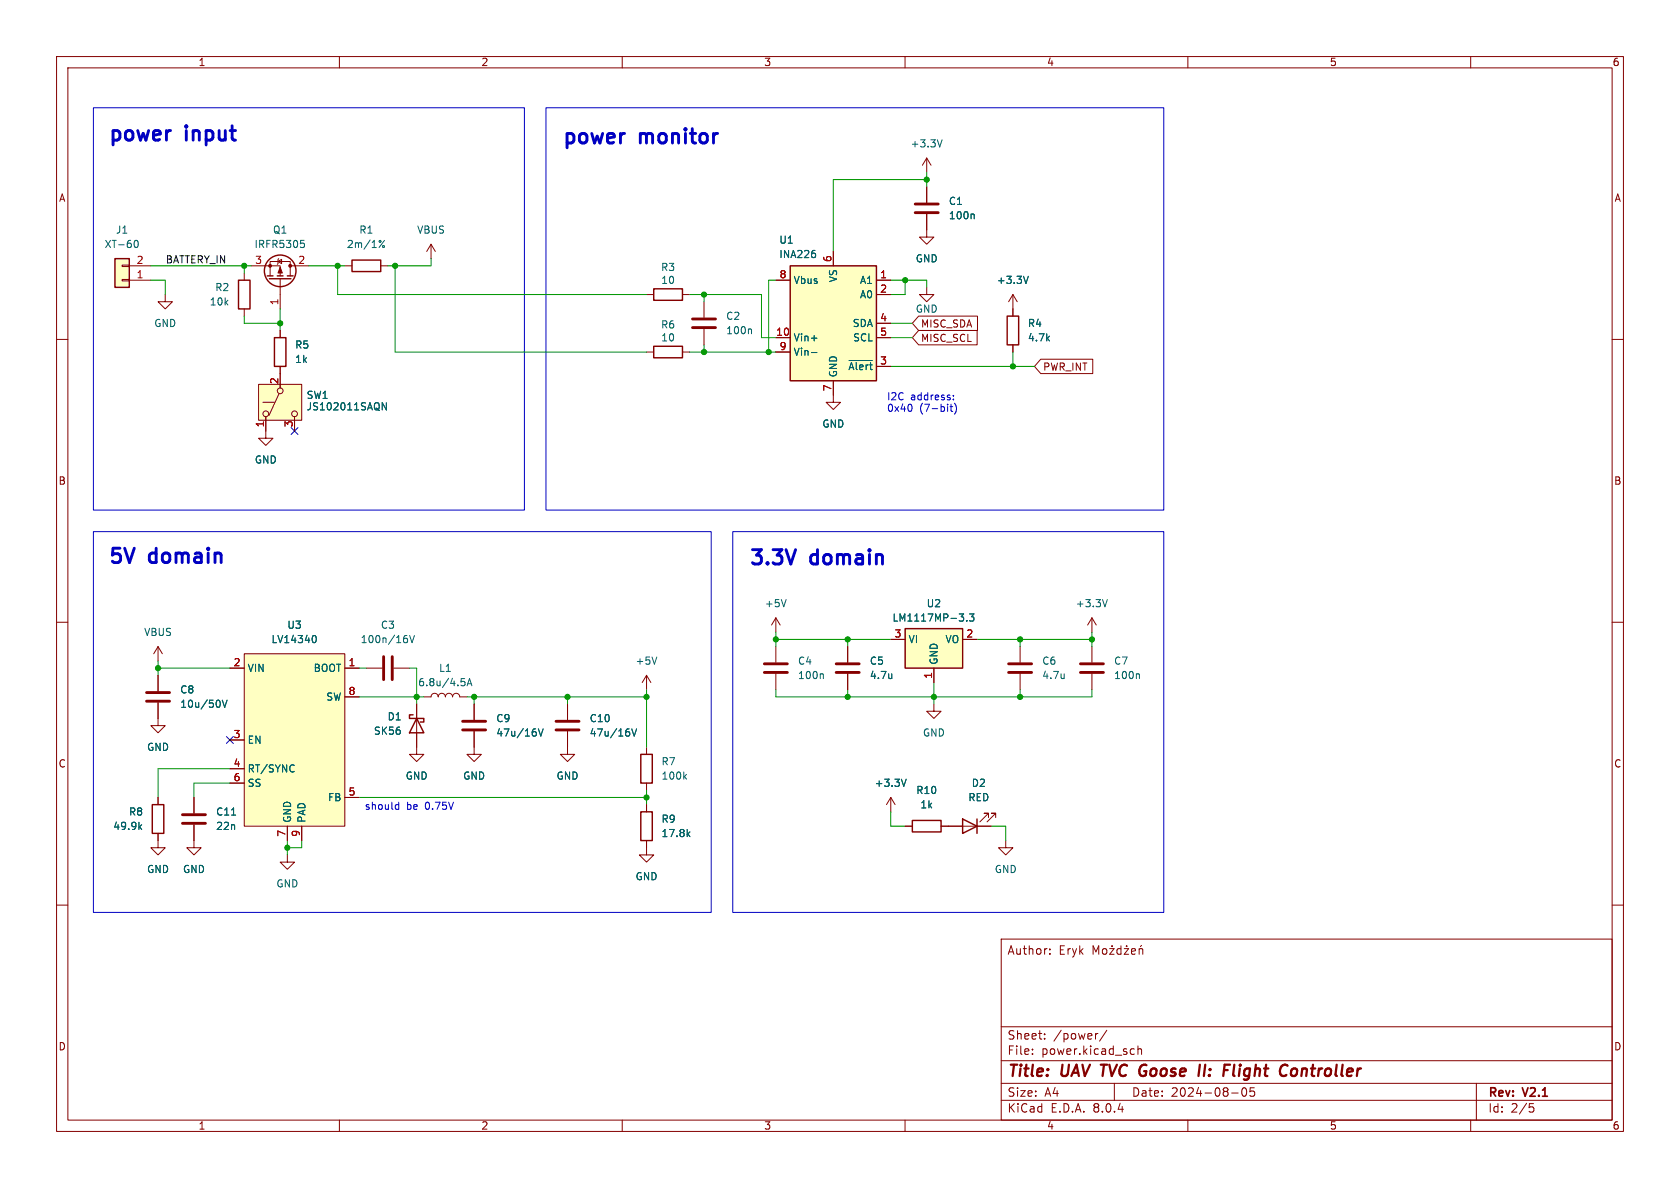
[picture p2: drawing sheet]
<svg xmlns="http://www.w3.org/2000/svg" width="297mm" height="210mm" viewBox="0 0 297 210" stroke-linecap="round" stroke-linejoin="round" font-family="sans-serif">
<g fill="none" stroke="#840000" stroke-width=".18">
<path d="M10 10h277v190h-277zM12 12h273v186h-273zM60 10v2M110 10v2M160 10v2M210 10v2M260 10v2M10 60h2M285 60h2M47 76.2v1.3h1.3l-1.3 1.2-1.3-1.2h1.3M10 110h2M285 110h2"/>
<path d="M10 160h2M160 146.1h1.3M166.4 146.1h1.2M285 160h2M177 166h108v32h-108zM185.6 168.6v.1M185.6 167.8v.1M193.2 168.7v-1.5l.5 1.1 .5-1.1v1.5M195 167.8l.4-.1 .3 .3v.4l-.3 .3-.4-.1-.1-.2v-.4zM196.2 167.7h.8l-.8 1h.8M196.6 167.2v.1M198.2 167.8l-.5-.1-.2 .3v.4l.1 .2h.6"/>
<path d="M198.2 167.2v1.5M198.7 167.7h.8l-.8 1h.8M199.2 167.2v.1M200 168.2l.7-.1v-.3l-.5-.1-.2 .2 .1 .7h.6M201.4 167.8l.2-.1 .4 .1v.9M201.4 167.7v1M201.8 167.1l-.2 .2M60 198v2M110 198v2M160 198v2M177 194.5h108M177 191.5h108"/>
<path d="M177 187.5h108M177 181.5h108M182.5 186.3v.1M182.5 185.5v.1M184.7 183.6v.1M184.7 182.8v.1M194.1 182.7l-.3 .1M195.7 182.1l-1.3 2M197 191.5v3M200.1 185.4l.4 .1M200.5 186.3l-.4 .1M201.2 185.5l.2-.1 .3 .1 .1 .9"/>
<path d="M201.2 184.9v1.5M210 198v2M217.7 193.2h1.2M219.7 192.4a.81 .81 0 0 0 .3 1.4l.2-.1 .2-.5-.2-.8M221 192.3v.7l.2-.1h.5l.1 .6-.3 .3-.5-.1M260 198v2M261 191.5v6.5M270.4 195.1h.7M270.5 195.7h.4l.3 .3-.2 .5-.5 .1"/>
</g>
<path d="M213.1 188.2l-.3 2M218.2 188.2l-.2 1.7 .3 .3M228.3 189.3a.55 .55 0 0 1 .5-.4 .55 .55 0 0 1 .5 .4v.5a.57 .57 0 0 1-1 .2" fill="none" stroke="#840000" stroke-width=".4"/>
<path d="M161.3 145h5.1v2.1h-5.1z" fill="none" stroke="#840000" stroke-width=".25"/>
<path d="M45.7 67.9h7.6v6.4h-7.6z" fill="#ffffc2"/>
<g fill="none" stroke="#840000" stroke-width=".18">
<path d="M44.4 47h5.1v1.8M47.8 48.8v-2.6h3.5v2.6M49.1 46.2l.7-.4v.8zM49.3 45.7l-.2 .1v.8l-.1 .1M49.5 49.3v5.3M49.5 58.4v1.3M51.3 47h3.3M76.2 43.2l-.8 1.3M76.2 43.2v2.5M76.2 43.2l.8 1.3M124.5 53.3v2.8M124.5 58.2v2.8"/>
<path d="M45.7 67.9h7.6v6.4h-7.6zM46.5 71.1h2M47 73.7v2.5M49.3 69.6l-1.8 3.9M49.5 64.8v3.8M52.1 73.7v2.5"/>
<circle cx="47" cy="73.2" r=".51"/>
<circle cx="49.5" cy="69.1" r=".51"/>
<circle cx="52.1" cy="73.2" r=".51"/>
</g>
<path d="M53.2 42.5h.6M53.3 43h.3l.2 .2v.4l-.5 .2M132.7 58.2l.2 .1v.7M68.3 71.2v1.3l-.7-1.3v1.3" fill="none" stroke="#006464" stroke-width=".18"/>
<g fill="none" stroke="#840000" stroke-width=".25">
<path d="M47.2 48.8h1.1M47.6 49.3h3.8M48.5 59.7h2v5.1h-2zM49 48.8h1M50.8 48.8h1"/>
<circle cx="49.5" cy="47.9" r="2.79"/>
</g>
<g fill="#840000" stroke="#840000" stroke-width=".18">
<path d="M49.5 47.2l.4 1.1h-.8z"/>
<circle cx="47.8" cy="47" r=".25"/>
<circle cx="51.3" cy="47" r=".25"/>
</g>
<path d="M122.4 57.9h4.1M122.4 56.4h4.1" fill="none" stroke="#840000" stroke-width=".51"/>
<path d="M139.7 47h15.2v20.3h-15.2z" fill="#ffffc2"/>
<path d="M115.6 51.1h5v2h-5zM139.7 47h15.2v20.3h-15.2zM115.6 61.2h5v2h-5z" fill="none" stroke="#840000" stroke-width=".25"/>
<g fill="none" stroke="#840000" stroke-width=".18">
<path d="M114.3 52.1h1.3M120.6 52.1h1.3M137.2 49.5h2.5M137.2 59.7h2.5M147.3 44.5v2.5M154.9 49.5h2.6M154.9 59.7h2.6M154.9 52.1h2.6M154.9 57.2h2.6M163.8 50.8v1.3h1.3l-1.3 1.2-1.2-1.2h1.2M114.3 62.2h1.3M120.6 62.2h1.3"/>
<path d="M137.2 62.2h2.5M147.3 67.3v3.8h1.3l-1.3 1.3-1.3-1.3h1.3M154.9 64.8h2.6"/>
</g>
<path d="M143.5 59.8h.9M144.1 44.8l.1 .2-.1 .5M143.5 62.3h.9M150.1 63.7h4.1" fill="none" stroke="#006464" stroke-width=".18"/>
<path d="M43.2 115.6h17.8v30.5h-17.8z" fill="#ffffc2"/>
<g fill="none" stroke="#840000" stroke-width=".18">
<path d="M61 47h1.2M67.3 47h1.3M27.9 114.3v2.5M27.9 119.4v2.8M27.9 114.3l-.7 1.3M27.9 114.3l.8 1.3M40.6 118.1h2.6M43.2 115.6h17.8v30.5h-17.8zM61 118.1h2.5M193 114.3v2.8M193 119.1v2.8M27.9 124.2v4.1h1.3l-1.3 1.2-1.2-1.2h1.2"/>
<path d="M40.6 130.8h2.6M40.6 135.9h2.6M40.6 138.4h2.6M61 123.2h2.5M73.7 124.5v8.9h1.2l-1.2 1.2-1.3-1.2h1.3M165.1 124.5v1.2h1.3l-1.3 1.3-1.3-1.3h1.3M50.8 146.1v2.5M53.3 146.1v2.5M61 141h2.5M157.5 141l-.8 1.2M157.5 141v2.5M157.5 141l.7 1.2"/>
<path d="M167.6 146.1h7.7M174.8 144.5v-.7h-.8h.8l-1.6 1.5M176 144.5v-.7h-.7h.7l-1.5 1.5M177.8 148.6v1.3h1.3l-1.3 1.2-1.3-1.2h1.3"/>
</g>
<g fill="none" stroke="#006464" stroke-width=".18">
<path d="M67.2 42.5l.2 .2-.2 .2M68 42.5l-1 1.3M55.5 112.3a.68 .68 0 0 1 .4 .7 .68 .68 0 0 1-.4 .6M201.3 119.1l.1 .2v.7M38.9 124v.8M39.3 123.8l.4 1.2 .4-1.2M52 135.3h.1M52 136.3v.1M160.2 137.7l-.4 1.3"/>
<circle cx="67.8" cy="43.6" r=".18"/>
</g>
<path d="M191 118.9h4.1M191 117.3h4.1M25.9 124h4.1M25.9 122.4h4.1" fill="none" stroke="#840000" stroke-width=".51"/>
<path d="M62.2 46h5.1v2h-5.1zM73 126.4h-.6v.6h2.5v.6h-.6M73.7 127l1.2 2.5h-2.5zM170.2 144.8l2.5 1.3-2.5 1.2zM172.7 144.8v2.5" fill="none" stroke="#840000" stroke-width=".25"/>
<path d="M160 111.1h10.2v7h-10.2z" fill="#ffffc2"/>
<path d="M42.2 49.5h2v5.1h-2zM178.1 55.9h2v5.1h-2zM160 111.1h10.2v7h-10.2zM113.3 133.4h2v5h-2zM26.9 142.2h2.1v5.1h-2.1zM113.3 143.5h2v5.1h-2z" fill="none" stroke="#840000" stroke-width=".25"/>
<g fill="none" stroke="#840000" stroke-width=".18">
<path d="M163.8 37.8v4.1h1.3l-1.3 1.3-1.2-1.3h1.2M163.8 27.9l-.7 1.3M163.8 27.9v2.6M163.8 33v2.8M163.8 27.9l.8 1.3M43.2 48.3v1.2M43.2 54.6v1.3M179.1 52.1v3.8M179.1 52.1l-.8 1.2M179.1 52.1l.7 1.2M179.1 61v1.2M64.8 118.1h2.8"/>
<path d="M69.6 118.1h2.8M114.3 119.4v2.5M114.3 119.4l-.8 1.3M114.3 119.4l.8 1.3M137.2 109.2v2.6M137.2 114.3v2.8M137.2 119.1v2.8M137.2 109.2l-.8 1.3M137.2 109.2l.7 1.3M149.9 114.3v2.8M149.9 119.1v2.8M157.5 113h2.5"/>
<path d="M165.1 118.1v2.6M170.2 113h2.5M180.3 114.3v2.8M180.3 119.1v2.8M193 109.2l-.7 1.3M193 109.2v2.6M193 109.2l.8 1.3M74.9 123.2h1.3a.64 .64 0 0 1 .6-.6 .64 .64 0 0 1 .7 .6 .64 .64 0 0 1 .6-.6 .64 .64 0 0 1 .6 .6 .64 .64 0 0 1 .7-.6 .64 .64 0 0 1 .6 .6 .64 .64 0 0 1 .6-.6 .64 .64 0 0 1 .7 .6h1.2M83.8 129.3v4.1h1.3l-1.3 1.2-1.3-1.2h1.3M83.8 124.5v2.8M100.3 129.3v4.1h-1.2l1.2 1.2 1.3-1.2h-1.3M100.3 124.5v2.8"/>
<path d="M114.3 132.1v1.3M114.3 138.4v1.3M27.9 147.3v2.6h1.3l-1.3 1.2-1.2-1.2h1.2M27.9 141v1.2M34.3 145.8v4.1h1.3l-1.3 1.2-1.3-1.2h1.3M34.3 141v2.8M50.8 151.1v1.3h1.3l-1.3 1.3-1.3-1.3h1.3M114.3 148.6v2.5h1.3l-1.3 1.3-1.3-1.3h1.3M114.3 142.2v1.3"/>
</g>
<g fill="none" stroke="#006464" stroke-width=".18">
<path d="M166.6 24.7l-.5 1.3M172 37.8l.2 .2v.7M181.8 48.8l-.4 1.3M71.7 112.3h.2M71.8 112.8l.3 .3v.3l-.3 .2M72.4 112.3l.4 1.3 .5-1.3M81.6 120h.6M116.1 116.1l-.4 1.3M139 106l-.4 1.3M145.4 119.1l.2 .2v.7M157.7 119.1v.9M157.7 119.8l-.1 .1"/>
<path d="M169.6 108.5h.8l-.5 .5M170.3 109.1v.6M170.9 109.7v.1M171.4 108.5h.8l-.4 .5 .3 .1v.6l-.2 .1-.5-.1M188.1 119.1v.9M188.1 119.8v.1M195.8 106l-.5 1.3M82 120.4l.2 .3v.3l-.2 .2M82.6 121.2l.4-1.2 .4 1.2M82.7 120.9h.6M94.8 129.5v.5M95.2 128.8l.4 1.3 .4-1.3"/>
<path d="M111.3 129.5v.5M111.7 128.8l.4 1.3 .4-1.3M121 137.3l.4 .4M121.4 136.9l-.5 .5M24.7 146.1l.3 .5M25 145.8l-.4 .5M40.9 144.1h.8M121.6 147.4l.4 .5M122 147.1l-.5 .4"/>
</g>
<g fill="none" stroke="#840000" stroke-width=".51">
<path d="M161.8 37.6h4.1M161.8 36.1h4.1M67.8 116.1v4M69.3 116.1v4M135.1 118.9h4.1M135.1 117.3h4.1M147.8 118.9h4.1M147.8 117.3h4.1M178.3 118.9h4.1M178.3 117.3h4.1M81.8 129h4.1M81.8 127.5h4.1"/>
<path d="M98.3 129h4.1M98.3 127.5h4.1M32.3 145.5h4M32.3 144h4"/>
</g>
<path d="M20.3 45.7h2.6v5.1h-2.6z" fill="#ffffc2"/>
<g fill="none" stroke="#840000" stroke-width=".18">
<path d="M163.8 33v2.8M163.8 37.8v2.8M21.6 46.9h1.3v.2h-1.3zM21.6 49.4h1.3v.3h-1.3zM22.9 49.5h3.8M22.9 47h3.8M29.2 52.1v1.2h1.3l-1.3 1.3-1.3-1.3h1.3M49.5 58.4v1.3M137.2 49.5h2.5M137.2 59.7h2.5M147.3 44.5v2.5M154.9 49.5h2.6"/>
<path d="M154.9 59.7h2.6M154.9 52.1h2.6M154.9 57.2h2.6M162.4 58.4h10.3v2.6h-10.3l-1.1-1.3zM162.4 55.9h10.4v2.5h-10.4l-1.1-1.2zM179.1 54.6v1.3M47 73.7v2.5M49.5 64.8v3.8M52.1 73.7v2.5M137.2 62.2h2.5M147.3 67.3v2.6M154.9 64.8h2.6"/>
<path d="M179.1 61v1.2M184 63.5h9.2v2.5h-9.2l-1.1-1.2zM27.9 119.4v2.8M40.6 118.1h2.6M61 118.1h2.5M149.9 114.3v2.8M149.9 119.1v2.8M157.5 113h2.5M165.1 118.1v2.6M170.2 113h2.5M27.9 124.2v2.8M40.6 130.8h2.6"/>
<path d="M40.6 135.9h2.6M40.6 138.4h2.6M61 123.2h2.5M73.7 124.5v2.5M73.7 129.5v2.6M83.8 124.5v2.8M83.8 129.3v2.8M100.3 124.5v2.8M100.3 129.3v2.8M27.9 141v1.2M27.9 147.3v1.3M34.3 141v2.8"/>
<path d="M34.3 145.8v2.8M50.8 146.1v2.5M53.3 146.1v2.5M61 141h2.5M114.3 142.2v1.3M114.3 148.6v1.3M160 146.1h1.3M166.4 146.1h3.8M172.7 146.1h2.6"/>
</g>
<path d="M20.3 45.7h2.6v5.1h-2.6z" fill="none" stroke="#840000" stroke-width=".25"/>
<g fill="none" stroke="#006464" stroke-width=".18">
<path d="M172 37.8l.2 .2v.7M23.8 42.7l.2-.2a.68 .68 0 0 1 .4 .6 .68 .68 0 0 1-.4 .7l-.2-.3M143.5 59.8h.9M144.1 44.8l.1 .2-.1 .5M181.8 48.8l-.4 1.3M68.3 71.2v1.3l-.7-1.3v1.3M143.5 62.3h.9M150.1 63.7h4.1M55.5 112.3a.68 .68 0 0 1 .4 .7 .68 .68 0 0 1-.4 .6M157.7 119.1v.9M157.7 119.8l-.1 .1M169.6 108.5h.8l-.5 .5"/>
<path d="M170.3 109.1v.6M170.9 109.7v.1M171.4 108.5h.8l-.4 .5 .3 .1v.6l-.2 .1-.5-.1M38.9 124v.8M39.3 123.8l.4 1.2 .4-1.2M52 135.3h.1M52 136.3v.1M94.8 129.5v.5M95.2 128.8l.4 1.3 .4-1.3M111.3 129.5v.5M111.7 128.8l.4 1.3 .4-1.3M160.2 137.7l-.4 1.3"/>
<path d="M24.7 146.1l.3 .5M25 145.8l-.4 .5M40.9 144.1h.8M121.6 147.4l.4 .5M122 147.1l-.5 .4"/>
</g>
<g fill="none" stroke="#0000c2" stroke-width=".18">
<path d="M16.5 19.1h76.2v71.1h-76.2zM96.5 19.1h109.2v71.1h-109.2zM161.1 71.6l.1 .6-.1 .5M167.9 71.9h.5M168.1 71.5v1l.3 .2M168.6 70.6v.1M168.6 69.9v.1M168.7 71.3a1.46 1.46 0 0 1 0 1.9M16.5 94h109.2v67.3h-109.2zM129.5 94h76.2v67.3h-76.2zM70.1 142.2l.4 .1M70.5 141.8v1.3"/>
<path d="M70.5 143l-.4 .1"/>
</g>
<g fill="none" stroke="#009600" stroke-width=".18">
<path d="M163.8 30.5v2.5M163.8 31.8h-16.5v12.7M26.7 47h17.7M26.7 49.5h2.5v2.6M43.2 47v1.3M43.2 55.9v1.3h6.3M49.5 54.6v3.8M54.6 47h6.4M59.7 47v5.1h54.6M69.8 47v15.2h44.5M76.2 45.7v1.3h-7.6M121.9 52.1h12.7v7.6h2.6"/>
<path d="M124.5 52.1v1.2M137.2 49.5h-1.3v12.7M157.5 49.5h6.3v1.3M157.5 57.2h3.8M157.5 59.7h3.8M160 49.5v2.6h-2.5M121.9 62.2h15.3M124.5 61v1.2M157.5 64.8h25.4M179.1 62.2v2.6M27.9 116.8v2.6M27.9 118.1h12.7"/>
<path d="M63.5 118.1h1.3M72.4 118.1h1.3v6.4M137.2 113h20.3M137.2 111.8v2.5M149.9 113v1.3M172.7 113h20.3M180.3 113v1.3M193 111.8v2.5M40.6 138.4h-6.3v2.6M40.6 135.9h-12.7v5.1M63.5 123.2h11.4M82.5 123.2h31.8"/>
<path d="M83.8 123.2v1.3M100.3 123.2v1.3M114.3 121.9v10.2M114.3 139.7v2.5M137.2 121.9v1.3h55.8v-1.3M149.9 121.9v1.3M165.1 120.7v3.8M180.3 121.9v1.3M50.8 148.6v2.5M53.3 148.6v1.3h-2.5M63.5 141h50.8M157.5 143.5v2.6h2.5"/>
<path d="M175.3 146.1h2.5v2.5"/>
</g>
<path d="M51.5 75.6l1.2 1.2M52.7 75.6l-1.2 1.2M40 130.2l1.2 1.2M41.2 130.2l-1.2 1.2" fill="none" stroke="#000084" stroke-width=".18"/>
<g fill="#009600" stroke="#009600" stroke-width=".18">
<circle cx="27.9" cy="118.1" r=".46"/>
<circle cx="49.5" cy="57.2" r=".46"/>
<circle cx="137.2" cy="113" r=".46"/>
<circle cx="124.5" cy="62.2" r=".46"/>
<circle cx="135.9" cy="62.2" r=".46"/>
<circle cx="59.7" cy="47" r=".46"/>
<circle cx="69.8" cy="47" r=".46"/>
<circle cx="43.2" cy="47" r=".46"/>
<circle cx="163.8" cy="31.8" r=".46"/>
<circle cx="124.5" cy="52.1" r=".46"/>
<circle cx="179.1" cy="64.8" r=".46"/>
<circle cx="160" cy="49.5" r=".46"/>
<circle cx="114.3" cy="123.2" r=".46"/>
<circle cx="83.8" cy="123.2" r=".46"/>
<circle cx="100.3" cy="123.2" r=".46"/>
<circle cx="114.3" cy="141" r=".46"/>
<circle cx="180.3" cy="123.2" r=".46"/>
<circle cx="193" cy="113" r=".46"/>
<circle cx="180.3" cy="113" r=".46"/>
<circle cx="73.7" cy="123.2" r=".46"/>
<circle cx="50.8" cy="149.9" r=".46"/>
<circle cx="165.1" cy="123.2" r=".46"/>
<circle cx="149.9" cy="123.2" r=".46"/>
<circle cx="149.9" cy="113" r=".46"/>
</g>
<g font-size="3.5" fill="#0000c2">
<text x="19" y="25.7">power</text>
<text x="33" y="25.7">input</text>
<text x="99.3" y="26.2">power</text>
<text x="113.3" y="26.2">monitor</text>
<text x="19" y="100.3">5V</text>
<text x="26.6" y="100.3">domain</text>
<text x="132.3" y="100.6">3.3V</text>
<text x="143.5" y="100.6">domain</text>
</g>
<g font-size="2.8" fill="#840000">
<text x="178" y="190.9">Title:</text>
<text x="187.7" y="190.9">UAV TVC Goose</text>
<text x="214.3" y="190.9">II:</text>
<text x="219.5" y="190.9">Flight</text>
<text x="230.3" y="190.9">Controller</text>
</g>
<g font-size="2.1" fill="#840000">
<text x="178" y="169">Author:</text>
<text x="187.2" y="169">Eryk</text>
<text x="178" y="184">Sheet:</text>
<text x="186.2" y="184">/power/</text>
<text x="178" y="186.7">File:</text>
<text x="184.1" y="186.7">power.kicad_sch</text>
<text x="178" y="196.9">KiCad</text>
<text x="178" y="194.1">Size:</text>
<text x="184.7" y="194.1">A4</text>
<text x="185.7" y="196.9">E.D.A.</text>
<text x="193.3" y="196.9">8.0.4</text>
<text x="200" y="194.1">Date:</text>
<text x="207" y="194.1">2024-08-05</text>
<text x="263" y="194.3">Rev:</text>
<text x="263" y="196.9">Id:</text>
<text x="267.1" y="196.9">2/5</text>
<text x="269.4" y="194.3">V2.1</text>
</g>
<g font-size="1.8" fill="#840000">
<text x="35" y="11.9">1</text>
<text x="85" y="11.9">2</text>
<text x="135" y="11.9">3</text>
<text x="185" y="11.9">4</text>
<text x="235" y="11.9">5</text>
<text x="285" y="11.9">6</text>
<text x="10.3" y="35.9">A</text>
<text x="285.3" y="35.9">A</text>
<text x="162.7" y="58.1">MISC_SDA</text>
<text x="162.7" y="60.6">MISC_SCL</text>
<text x="184.3" y="65.7">PWR_INT</text>
<text x="10.3" y="85.9">B</text>
<text x="285.3" y="85.9">B</text>
<text x="10.3" y="135.9">C</text>
<text x="285.3" y="135.9">C</text>
<text x="10.3" y="185.9">D</text>
<text x="285.3" y="185.9">D</text>
<text x="35" y="199.9">1</text>
<text x="85" y="199.9">2</text>
<text x="135" y="199.9">3</text>
<text x="185" y="199.9">4</text>
<text x="235" y="199.9">5</text>
<text x="285" y="199.9">6</text>
</g>
<g font-size="1.8" fill="#006464">
<text x="160.9" y="26.3">+3.3V</text>
<text x="20.4" y="41.5">J1</text>
<text x="48.2" y="41.5">Q1</text>
<text x="63.4" y="41.5">R1</text>
<text x="73.6" y="41.5">VBUS</text>
<text x="167.6" y="36.4">C1</text>
<text x="167.6" y="39">100n</text>
<text x="18.4" y="44">XT-60</text>
<text x="44.9" y="44">IRFR5305</text>
<text x="61.2" y="44">2m/1%</text>
<text x="137.7" y="43.3">U1</text>
<text x="137.7" y="45.8">INA226</text>
<text x="161.8" y="46.6">GND</text>
<text x="37.9" y="51.7">R2</text>
<text x="116.8" y="48.1">R3</text>
<text x="116.8" y="50.4">10</text>
<text x="140.2" y="50.4">Vbus</text>
<text x="148.2" y="50" transform="rotate(-90 148.2 50)">VS</text>
<text x="151.9" y="50.4">A1</text>
<text x="151.9" y="52.9">A0</text>
<text x="176.1" y="50.4">+3.3V</text>
<text x="27.2" y="58">GND</text>
<text x="37" y="54.2">10k</text>
<text x="116.8" y="58.3">R6</text>
<text x="128.3" y="56.7">C2</text>
<text x="128.3" y="59.3">100n</text>
<text x="150.7" y="58">SDA</text>
<text x="161.8" y="55.5">GND</text>
<text x="181.6" y="58">R4</text>
<text x="52.1" y="61.8">R5</text>
<text x="52.1" y="64.4">1k</text>
<text x="116.8" y="60.6">10</text>
<text x="140.2" y="60.6">Vin+</text>
<text x="140.2" y="63.1">Vin-</text>
<text x="149.9" y="65.6">~{Alert}</text>
<text x="150.7" y="60.6">SCL</text>
<text x="181.6" y="60.6">4.7k</text>
<text x="54.1" y="70.7">SW1</text>
<text x="148.2" y="66.8" transform="rotate(-90 148.2 66.8)">GND</text>
<text x="54.1" y="72.7">JS102011SAQN</text>
<text x="145.3" y="75.8">GND</text>
<text x="45" y="82.1">GND</text>
<text x="135.1" y="107.5">+5V</text>
<text x="163.7" y="107.5">U2</text>
<text x="190.1" y="107.5">+3.3V</text>
<text x="25.4" y="112.6">VBUS</text>
<text x="47.9" y="113.9">LV14340</text>
<text x="50.7" y="111.4">U3</text>
<text x="63.7" y="113.9">100n/16V</text>
<text x="67.2" y="111.4">C3</text>
<text x="157.7" y="110.1">LM1117MP-3.3</text>
<text x="160.5" y="113.9">VI</text>
<text x="167" y="113.9">VO</text>
<text x="43.7" y="119">VIN</text>
<text x="55.4" y="119">BOOT</text>
<text x="77.5" y="119">L1</text>
<text x="112.3" y="117.7">+5V</text>
<text x="141" y="117.7">C4</text>
<text x="153.7" y="117.7">C5</text>
<text x="166" y="117.6" transform="rotate(-90 166 117.6)">GND</text>
<text x="184.2" y="117.7">C6</text>
<text x="196.9" y="117.7">C7</text>
<text x="31.8" y="122.8">C8</text>
<text x="31.8" y="125.3">10u/50V</text>
<text x="57.6" y="124.1">SW</text>
<text x="73.8" y="121.5">6.8u/4.5A</text>
<text x="141" y="120.2">100n</text>
<text x="153.7" y="120.2">4.7u</text>
<text x="184.2" y="120.2">4.7u</text>
<text x="196.9" y="120.2">100n</text>
<text x="43.7" y="131.7">EN</text>
<text x="66" y="130.1">SK56</text>
<text x="68.4" y="127.5">D1</text>
<text x="87.6" y="127.9">C9</text>
<text x="87.6" y="130.4">47u/16V</text>
<text x="104.1" y="130.4">47u/16V</text>
<text x="104.1" y="127.9">C10</text>
<text x="163.1" y="130.4">GND</text>
<text x="25.9" y="132.9">GND</text>
<text x="43.7" y="136.8">RT/SYNC</text>
<text x="116.8" y="135.5">R7</text>
<text x="43.7" y="139.3">SS</text>
<text x="57.9" y="141.8">FB</text>
<text x="71.6" y="138">GND</text>
<text x="81.8" y="138">GND</text>
<text x="98.3" y="138">GND</text>
<text x="116.8" y="138">100k</text>
<text x="154.5" y="139.3">+3.3V</text>
<text x="161.9" y="140.6">R10</text>
<text x="162.6" y="143.1">1k</text>
<text x="171.1" y="141.8">RED</text>
<text x="171.7" y="139.3">D2</text>
<text x="19.9" y="146.9">49.9k</text>
<text x="22.7" y="144.4">R8</text>
<text x="38.1" y="144.4">C11</text>
<text x="38.1" y="146.9">22n</text>
<text x="51.7" y="145.5" transform="rotate(-90 51.7 145.5)">GND</text>
<text x="54.2" y="145.5" transform="rotate(-90 54.2 145.5)">PAD</text>
<text x="116.8" y="145.6">R9</text>
<text x="116.8" y="148.2">17.8k</text>
<text x="25.9" y="154.5">GND</text>
<text x="32.3" y="154.5">GND</text>
<text x="112.3" y="155.8">GND</text>
<text x="175.8" y="154.5">GND</text>
<text x="48.8" y="157.1">GND</text>
</g>
<g font-size="1.8" fill="#a90000">
<text x="24.1" y="46.7">2</text>
<text x="45" y="46.7">3</text>
<text x="52.6" y="46.7">2</text>
<text x="147.1" y="46.4" transform="rotate(-90 147.1 46.4)">6</text>
<text x="24.1" y="49.3">1</text>
<text x="137.7" y="49.3">8</text>
<text x="155.5" y="49.3">1</text>
<text x="155.5" y="51.8">2</text>
<text x="49.3" y="54" transform="rotate(-90 49.3 54)">1</text>
<text x="137.1" y="59.4">10</text>
<text x="155.5" y="56.9">4</text>
<text x="155.5" y="59.4">5</text>
<text x="137.7" y="62">9</text>
<text x="155.5" y="64.5">3</text>
<text x="49.3" y="68" transform="rotate(-90 49.3 68)">2</text>
<text x="147.1" y="69.3" transform="rotate(-90 147.1 69.3)">7</text>
<text x="46.7" y="75.6" transform="rotate(-90 46.7 75.6)">1</text>
<text x="51.8" y="75.6" transform="rotate(-90 51.8 75.6)">3</text>
<text x="158" y="112.8">3</text>
<text x="170.7" y="112.8">2</text>
<text x="41.2" y="117.9">2</text>
<text x="61.5" y="117.9">1</text>
<text x="61.5" y="122.9">8</text>
<text x="164.8" y="120.1" transform="rotate(-90 164.8 120.1)">1</text>
<text x="41.2" y="130.6">3</text>
<text x="41.2" y="135.6">4</text>
<text x="41.2" y="138.2">6</text>
<text x="61.5" y="140.7">5</text>
<text x="50.5" y="148" transform="rotate(-90 50.5 148)">7</text>
<text x="53.1" y="148" transform="rotate(-90 53.1 148)">9</text>
</g>
<text font-size="1.8" fill="#0f0f0f" x="29.2" y="46.6">BATTERY_IN</text>
<g font-size="1.8" fill="#0000c2">
<text x="156.7" y="71">I2C</text>
<text x="161" y="71">address:</text>
<text x="156.7" y="73">0x40</text>
<text x="162.5" y="73">(7-bit)</text>
<text x="64.4" y="143.4">should</text>
<text x="71.9" y="143.4">be</text>
<text x="75.3" y="143.4">0.75V</text>
</g>
</svg>
